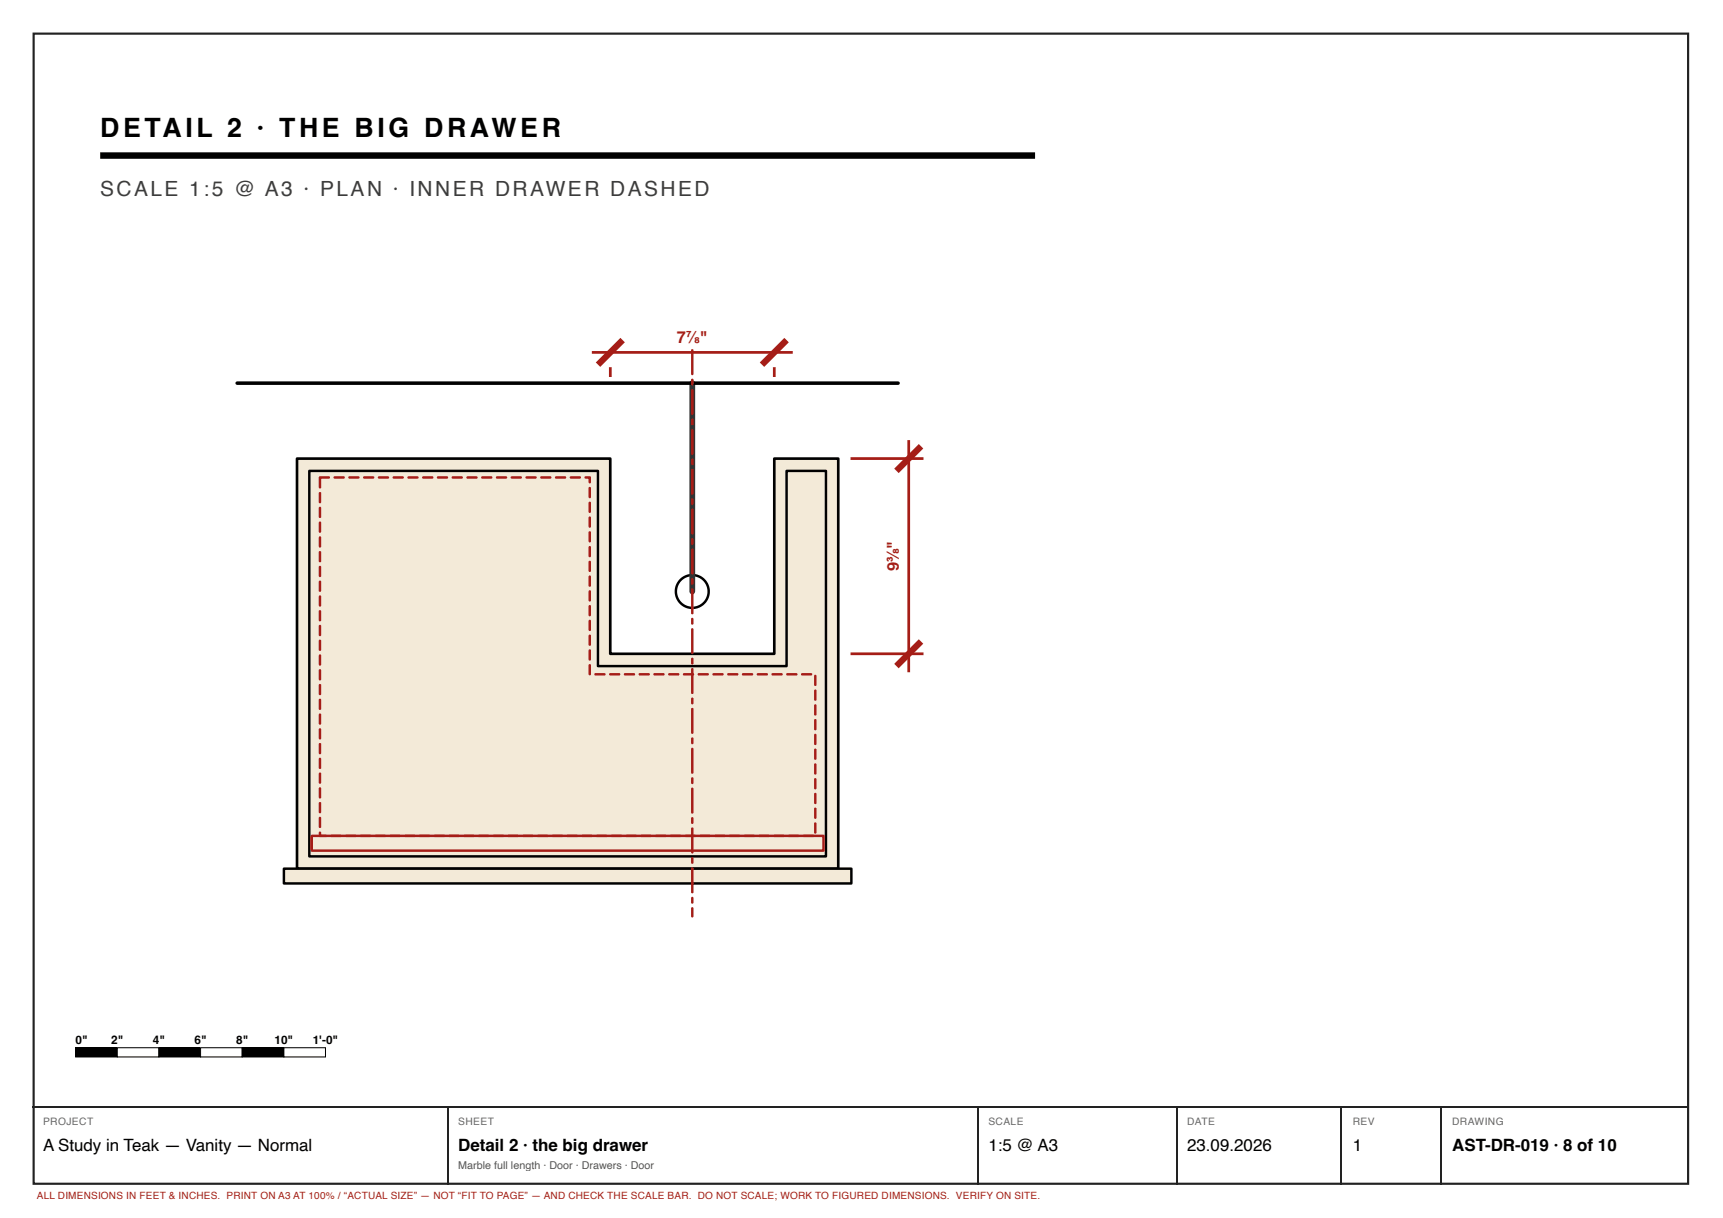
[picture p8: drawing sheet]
<svg xmlns="http://www.w3.org/2000/svg" width="420mm" height="297mm" viewBox="0 0 420 297" stroke-linecap="round" stroke-linejoin="round" font-family="sans-serif">
<path d="M8.2 8.2h403.5v280.5h-403.5z" fill="none" stroke="#222" stroke-width=".53"/>
<path d="M24.4 37.9h228" fill="none" stroke="#000" stroke-width="1.6" stroke-linecap="butt"/>
<path d="M72.4 111.8h76.4v47.6h40v-47.6h15.6v100h-132z" fill="#f3ead8"/>
<path d="M72.4 111.8h76.4v47.6h40v-47.6h15.6v100h-132z" fill="none" stroke="#000" stroke-width=".65"/>
<path d="M75.4 114.8h70.4v47.6h46v-47.6h9.6v94h-126z" fill="none" stroke="#000" stroke-width=".6"/>
<path d="M69.2 211.8h138.4v3.6h-138.4z" fill="#f3ead8"/>
<path d="M69.2 211.8h138.4v3.6h-138.4z" fill="none" stroke="#000" stroke-width=".6"/>
<path d="M81.4 116.2l2.4-.1a.3 .3 0 0 1 .3 .3 .3 .3 0 0 1-.3 .3h-2.3l-.1-.2zM85 116.2l2.4-.1a.3 .3 0 0 1 .3 .3 .3 .3 0 0 1-.3 .3h-2.3l-.1-.2zM88.6 116.2l2.4-.1a.3 .3 0 0 1 .3 .3 .3 .3 0 0 1-.3 .3h-2.3l-.1-.2zM92.2 116.2l2.4-.1a.3 .3 0 0 1 .3 .3 .3 .3 0 0 1-.3 .3h-2.3l-.1-.2zM95.8 116.2l2.4-.1a.3 .3 0 0 1 .3 .3 .3 .3 0 0 1-.3 .3h-2.3l-.1-.2zM99.4 116.2l2.4-.1a.3 .3 0 0 1 .3 .3 .3 .3 0 0 1-.3 .3h-2.3l-.1-.2zM103 116.2l2.4-.1a.3 .3 0 0 1 .3 .3 .3 .3 0 0 1-.3 .3h-2.3l-.1-.2zM106.6 116.2l2.4-.1a.3 .3 0 0 1 .3 .3 .3 .3 0 0 1-.3 .3h-2.3l-.1-.2zM110.2 116.2l2.4-.1a.3 .3 0 0 1 .3 .3 .3 .3 0 0 1-.3 .3h-2.3l-.1-.2zM113.8 116.2l2.4-.1a.3 .3 0 0 1 .3 .3 .3 .3 0 0 1-.3 .3h-2.3l-.1-.2zM117.4 116.2l2.4-.1a.3 .3 0 0 1 .3 .3 .3 .3 0 0 1-.3 .3h-2.3l-.1-.2zM121 116.2l2.4-.1a.3 .3 0 0 1 .3 .3 .3 .3 0 0 1-.3 .3h-2.3l-.1-.2zM124.6 116.2l2.4-.1a.3 .3 0 0 1 .3 .3 .3 .3 0 0 1-.3 .3h-2.3l-.1-.2zM128.2 116.2l2.4-.1a.3 .3 0 0 1 .3 .3 .3 .3 0 0 1-.3 .3h-2.3l-.1-.2zM131.8 116.2l2.4-.1a.3 .3 0 0 1 .3 .3 .3 .3 0 0 1-.3 .3h-2.3l-.1-.2zM135.4 116.2l2.4-.1a.3 .3 0 0 1 .3 .3 .3 .3 0 0 1-.3 .3h-2.3l-.1-.2zM139 116.2l2.4-.1a.3 .3 0 0 1 .3 .3 .3 .3 0 0 1-.3 .3h-2.3l-.1-.2zM142.6 116.2h1.4l.1 1.4a.3 .3 0 0 1-.3 .3 .3 .3 0 0 1-.3-.3v-1.2h.3v.3h-1l-.2-.2zM143.6 118.8h.3l.2 .1v2.3a.3 .3 0 0 1-.3 .3 .3 .3 0 0 1-.3-.3zM143.6 122.4h.3l.2 .1v2.3a.3 .3 0 0 1-.3 .3 .3 .3 0 0 1-.3-.3zM143.6 126h.3l.2 .1v2.3a.3 .3 0 0 1-.3 .3 .3 .3 0 0 1-.3-.3zM143.6 129.6h.3l.2 .1v2.3a.3 .3 0 0 1-.3 .3 .3 .3 0 0 1-.3-.3zM143.6 133.2h.3l.2 .1v2.3a.3 .3 0 0 1-.3 .3 .3 .3 0 0 1-.3-.3zM143.6 136.8h.3l.2 .1v2.3a.3 .3 0 0 1-.3 .3 .3 .3 0 0 1-.3-.3zM143.6 140.4h.3l.2 .1v2.3a.3 .3 0 0 1-.3 .3 .3 .3 0 0 1-.3-.3zM143.6 144h.3l.2 .1v2.3a.3 .3 0 0 1-.3 .3 .3 .3 0 0 1-.3-.3zM143.6 147.6h.3l.2 .1v2.3a.3 .3 0 0 1-.3 .3 .3 .3 0 0 1-.3-.3zM143.6 151.2h.3l.2 .1v2.3a.3 .3 0 0 1-.3 .3 .3 .3 0 0 1-.3-.3zM143.6 154.8h.3l.2 .1v2.3a.3 .3 0 0 1-.3 .3 .3 .3 0 0 1-.3-.3zM143.6 158.4h.3l.2 .1v2.3a.3 .3 0 0 1-.3 .3 .3 .3 0 0 1-.3-.3zM143.6 162h.3l.2 .1v2.3a.3 .3 0 0 1-.3 .3 .3 .3 0 0 1-.3-.3zM145 164.2l2.4-.1a.3 .3 0 0 1 .3 .3 .3 .3 0 0 1-.3 .3h-2.3l-.1-.2zM148.6 164.2l2.4-.1a.3 .3 0 0 1 .3 .3 .3 .3 0 0 1-.3 .3h-2.3l-.1-.2zM152.2 164.2l2.4-.1a.3 .3 0 0 1 .3 .3 .3 .3 0 0 1-.3 .3h-2.3l-.1-.2zM155.8 164.2l2.4-.1a.3 .3 0 0 1 .3 .3 .3 .3 0 0 1-.3 .3h-2.3l-.1-.2zM159.4 164.2l2.4-.1a.3 .3 0 0 1 .3 .3 .3 .3 0 0 1-.3 .3h-2.3l-.1-.2zM163 164.2l2.4-.1a.3 .3 0 0 1 .3 .3 .3 .3 0 0 1-.3 .3h-2.3l-.1-.2zM166.6 164.2l2.4-.1a.3 .3 0 0 1 .3 .3 .3 .3 0 0 1-.3 .3h-2.3l-.1-.2zM170.2 164.2l2.4-.1a.3 .3 0 0 1 .3 .3 .3 .3 0 0 1-.3 .3h-2.3l-.1-.2zM173.8 164.2l2.4-.1a.3 .3 0 0 1 .3 .3 .3 .3 0 0 1-.3 .3h-2.3l-.1-.2zM177.4 164.2l2.4-.1a.3 .3 0 0 1 .3 .3 .3 .3 0 0 1-.3 .3h-2.3l-.1-.2zM181 164.2l2.4-.1a.3 .3 0 0 1 .3 .3 .3 .3 0 0 1-.3 .3h-2.3l-.1-.2zM184.6 164.2l2.4-.1a.3 .3 0 0 1 .3 .3 .3 .3 0 0 1-.3 .3h-2.3l-.1-.2zM188.2 164.2l2.4-.1a.3 .3 0 0 1 .3 .3 .3 .3 0 0 1-.3 .3h-2.3l-.1-.2zM191.8 164.2l2.4-.1a.3 .3 0 0 1 .3 .3 .3 .3 0 0 1-.3 .3h-2.3l-.1-.2zM195.4 164.2l2.4-.1a.3 .3 0 0 1 .3 .3 .3 .3 0 0 1-.3 .3h-2.3l-.1-.2zM198.6 164.6h.3l.2 .1v2.3a.3 .3 0 0 1-.3 .3 .3 .3 0 0 1-.3-.3zM198.6 168.2h.3l.2 .1v2.3a.3 .3 0 0 1-.3 .3 .3 .3 0 0 1-.3-.3zM198.6 171.8h.3l.2 .1v2.3a.3 .3 0 0 1-.3 .3 .3 .3 0 0 1-.3-.3zM198.6 175.4h.3l.2 .1v2.3a.3 .3 0 0 1-.3 .3 .3 .3 0 0 1-.3-.3zM198.6 179h.3l.2 .1v2.3a.3 .3 0 0 1-.3 .3 .3 .3 0 0 1-.3-.3zM198.6 182.6h.3l.2 .1v2.3a.3 .3 0 0 1-.3 .3 .3 .3 0 0 1-.3-.3zM198.6 186.2h.3l.2 .1v2.3a.3 .3 0 0 1-.3 .3 .3 .3 0 0 1-.3-.3zM198.6 189.8h.3l.2 .1v2.3a.3 .3 0 0 1-.3 .3 .3 .3 0 0 1-.3-.3zM198.6 193.4h.3l.2 .1v2.3a.3 .3 0 0 1-.3 .3 .3 .3 0 0 1-.3-.3zM198.6 197h.3l.2 .1v2.3a.3 .3 0 0 1-.3 .3 .3 .3 0 0 1-.3-.3zM198.6 200.6h.3l.2 .1v2.3a.3 .3 0 0 1-.3 .3 .3 .3 0 0 1-.3-.3zM195.9 203.6l2.3-.1a.3 .3 0 0 1 .3 .3 .3 .3 0 0 1-.3 .3h-2.2l-.2-.2zM192.3 203.6l2.3-.1a.3 .3 0 0 1 .3 .3 .3 .3 0 0 1-.3 .3h-2.2l-.2-.2zM188.7 203.6l2.3-.1a.3 .3 0 0 1 .3 .3 .3 .3 0 0 1-.3 .3h-2.2l-.2-.2zM185.1 203.6l2.3-.1a.3 .3 0 0 1 .3 .3 .3 .3 0 0 1-.3 .3h-2.2l-.2-.2zM181.5 203.6l2.3-.1a.3 .3 0 0 1 .3 .3 .3 .3 0 0 1-.3 .3h-2.2l-.2-.2zM177.9 203.6l2.3-.1a.3 .3 0 0 1 .3 .3 .3 .3 0 0 1-.3 .3h-2.2l-.2-.2zM174.3 203.6l2.3-.1a.3 .3 0 0 1 .3 .3 .3 .3 0 0 1-.3 .3h-2.2l-.2-.2zM170.7 203.6l2.3-.1a.3 .3 0 0 1 .3 .3 .3 .3 0 0 1-.3 .3h-2.2l-.2-.2zM167.1 203.6l2.3-.1a.3 .3 0 0 1 .3 .3 .3 .3 0 0 1-.3 .3h-2.2l-.2-.2zM163.5 203.6l2.3-.1a.3 .3 0 0 1 .3 .3 .3 .3 0 0 1-.3 .3h-2.2l-.2-.2zM159.9 203.6l2.3-.1a.3 .3 0 0 1 .3 .3 .3 .3 0 0 1-.3 .3h-2.2l-.2-.2zM156.3 203.6l2.3-.1a.3 .3 0 0 1 .3 .3 .3 .3 0 0 1-.3 .3h-2.2l-.2-.2zM152.7 203.6l2.3-.1a.3 .3 0 0 1 .3 .3 .3 .3 0 0 1-.3 .3h-2.2l-.2-.2zM149.1 203.6l2.3-.1a.3 .3 0 0 1 .3 .3 .3 .3 0 0 1-.3 .3h-2.2l-.2-.2zM145.5 203.6l2.3-.1a.3 .3 0 0 1 .3 .3 .3 .3 0 0 1-.3 .3h-2.2l-.2-.2zM141.9 203.6l2.3-.1a.3 .3 0 0 1 .3 .3 .3 .3 0 0 1-.3 .3h-2.2l-.2-.2zM138.3 203.6l2.3-.1a.3 .3 0 0 1 .3 .3 .3 .3 0 0 1-.3 .3h-2.2l-.2-.2zM134.7 203.6l2.3-.1a.3 .3 0 0 1 .3 .3 .3 .3 0 0 1-.3 .3h-2.2l-.2-.2zM131.1 203.6l2.3-.1a.3 .3 0 0 1 .3 .3 .3 .3 0 0 1-.3 .3h-2.2l-.2-.2zM127.5 203.6l2.3-.1a.3 .3 0 0 1 .3 .3 .3 .3 0 0 1-.3 .3h-2.2l-.2-.2zM123.9 203.6l2.3-.1a.3 .3 0 0 1 .3 .3 .3 .3 0 0 1-.3 .3h-2.2l-.2-.2zM120.3 203.6l2.3-.1a.3 .3 0 0 1 .3 .3 .3 .3 0 0 1-.3 .3h-2.2l-.2-.2zM116.7 203.6l2.3-.1a.3 .3 0 0 1 .3 .3 .3 .3 0 0 1-.3 .3h-2.2l-.2-.2zM113.1 203.6l2.3-.1a.3 .3 0 0 1 .3 .3 .3 .3 0 0 1-.3 .3h-2.2l-.2-.2zM109.5 203.6l2.3-.1a.3 .3 0 0 1 .3 .3 .3 .3 0 0 1-.3 .3h-2.2l-.2-.2zM105.9 203.6l2.3-.1a.3 .3 0 0 1 .3 .3 .3 .3 0 0 1-.3 .3h-2.2l-.2-.2zM102.3 203.6l2.3-.1a.3 .3 0 0 1 .3 .3 .3 .3 0 0 1-.3 .3h-2.2l-.2-.2zM98.7 203.6l2.3-.1a.3 .3 0 0 1 .3 .3 .3 .3 0 0 1-.3 .3h-2.2l-.2-.2zM95.1 203.6l2.3-.1a.3 .3 0 0 1 .3 .3 .3 .3 0 0 1-.3 .3h-2.2l-.2-.2zM91.5 203.6l2.3-.1a.3 .3 0 0 1 .3 .3 .3 .3 0 0 1-.3 .3h-2.2l-.2-.2zM87.9 203.6l2.3-.1a.3 .3 0 0 1 .3 .3 .3 .3 0 0 1-.3 .3h-2.2l-.2-.2zM84.3 203.6l2.3-.1a.3 .3 0 0 1 .3 .3 .3 .3 0 0 1-.3 .3h-2.2l-.2-.2zM80.7 203.6l2.3-.1a.3 .3 0 0 1 .3 .3 .3 .3 0 0 1-.3 .3h-2.2l-.2-.2zM77.8 202.9l.3-.1 .2 .2v.8h-.3v-.3h1.4a.3 .3 0 0 1 .3 .3 .3 .3 0 0 1-.3 .3l-1.6-.1zM77.8 199.3l.3-.1 .2 .2v2.2a.3 .3 0 0 1-.3 .3 .3 .3 0 0 1-.3-.3zM77.8 195.7l.3-.1 .2 .2v2.2a.3 .3 0 0 1-.3 .3 .3 .3 0 0 1-.3-.3zM77.8 192.1l.3-.1 .2 .2v2.2a.3 .3 0 0 1-.3 .3 .3 .3 0 0 1-.3-.3zM77.8 188.5l.3-.1 .2 .2v2.2a.3 .3 0 0 1-.3 .3 .3 .3 0 0 1-.3-.3zM77.8 184.9l.3-.1 .2 .2v2.2a.3 .3 0 0 1-.3 .3 .3 .3 0 0 1-.3-.3zM77.8 181.3l.3-.1 .2 .2v2.2a.3 .3 0 0 1-.3 .3 .3 .3 0 0 1-.3-.3zM77.8 177.7l.3-.1 .2 .2v2.2a.3 .3 0 0 1-.3 .3 .3 .3 0 0 1-.3-.3zM77.8 174.1l.3-.1 .2 .2v2.2a.3 .3 0 0 1-.3 .3 .3 .3 0 0 1-.3-.3zM77.8 170.5l.3-.1 .2 .2v2.2a.3 .3 0 0 1-.3 .3 .3 .3 0 0 1-.3-.3zM77.8 166.9l.3-.1 .2 .2v2.2a.3 .3 0 0 1-.3 .3 .3 .3 0 0 1-.3-.3zM77.8 163.3l.3-.1 .2 .2v2.2a.3 .3 0 0 1-.3 .3 .3 .3 0 0 1-.3-.3zM77.8 159.7l.3-.1 .2 .2v2.2a.3 .3 0 0 1-.3 .3 .3 .3 0 0 1-.3-.3zM77.8 156.1l.3-.1 .2 .2v2.2a.3 .3 0 0 1-.3 .3 .3 .3 0 0 1-.3-.3zM77.8 152.5l.3-.1 .2 .2v2.2a.3 .3 0 0 1-.3 .3 .3 .3 0 0 1-.3-.3zM77.8 148.9l.3-.1 .2 .2v2.2a.3 .3 0 0 1-.3 .3 .3 .3 0 0 1-.3-.3zM77.8 145.3l.3-.1 .2 .2v2.2a.3 .3 0 0 1-.3 .3 .3 .3 0 0 1-.3-.3zM77.8 141.7l.3-.1 .2 .2v2.2a.3 .3 0 0 1-.3 .3 .3 .3 0 0 1-.3-.3zM77.8 138.1l.3-.1 .2 .2v2.2a.3 .3 0 0 1-.3 .3 .3 .3 0 0 1-.3-.3zM77.8 134.5l.3-.1 .2 .2v2.2a.3 .3 0 0 1-.3 .3 .3 .3 0 0 1-.3-.3zM77.8 130.9l.3-.1 .2 .2v2.2a.3 .3 0 0 1-.3 .3 .3 .3 0 0 1-.3-.3zM77.8 127.3l.3-.1 .2 .2v2.2a.3 .3 0 0 1-.3 .3 .3 .3 0 0 1-.3-.3zM77.8 123.7l.3-.1 .2 .2v2.2a.3 .3 0 0 1-.3 .3 .3 .3 0 0 1-.3-.3zM77.8 120.1l.3-.1 .2 .2v2.2a.3 .3 0 0 1-.3 .3 .3 .3 0 0 1-.3-.3zM77.8 116.5l.3-.1 .2 .2v2.2a.3 .3 0 0 1-.3 .3 .3 .3 0 0 1-.3-.3zM77.8 116.2l2.4-.1a.3 .3 0 0 1 .3 .3 .3 .3 0 0 1-.3 .3h-2.3l-.1-.2z" fill="#a51d17"/>
<path d="M76 203.8h124.8v3.6h-124.8z" fill="none" stroke="#a51d17" stroke-width=".6"/>
<circle cx="168.8" cy="144.2" r="4" fill="#fff"/>
<circle cx="168.8" cy="144.2" r="4" fill="none" stroke="#000" stroke-width=".6"/>
<path d="M168.8 93.4v50.8" fill="none" stroke="#333" stroke-width="1.4"/>
<path d="M57.8 93.4h161.2" fill="none" stroke="#000" stroke-width=".86"/>
<path d="M168.6 85.2h.3l.2 .2v5.8a.3 .3 0 0 1-.3 .3 .3 .3 0 0 1-.3-.3zM168.6 92.4h.3l.2 .1v1.2a.3 .3 0 0 1-.3 .3 .3 .3 0 0 1-.3-.3zM168.6 94.9h.3l.2 .3v5.7a.3 .3 0 0 1-.3 .3 .3 .3 0 0 1-.3-.3zM168.6 102.1h.3l.2 .1v1.2a.3 .3 0 0 1-.3 .3 .3 .3 0 0 1-.3-.3zM168.6 104.7l.3-.1 .2 .3v5.7a.3 .3 0 0 1-.3 .3 .3 .3 0 0 1-.3-.3zM168.6 111.9l.3-.1 .2 .2v1.2a.3 .3 0 0 1-.3 .3 .3 .3 0 0 1-.3-.3zM168.6 114.4l.3-.1 .2 .3v5.8a.3 .3 0 0 1-.3 .3 .3 .3 0 0 1-.3-.3zM168.6 121.6l.3-.1 .2 .2v1.2a.3 .3 0 0 1-.3 .3 .3 .3 0 0 1-.3-.3zM168.6 124.1l.3-.1 .2 .3v5.8a.3 .3 0 0 1-.3 .3 .3 .3 0 0 1-.3-.3zM168.6 131.3l.3-.1 .2 .2v1.2a.3 .3 0 0 1-.3 .3 .3 .3 0 0 1-.3-.3zM168.6 133.8h.3l.2 .2v5.8a.3 .3 0 0 1-.3 .3 .3 .3 0 0 1-.3-.3zM168.6 141h.3l.2 .1v1.2a.3 .3 0 0 1-.3 .3 .3 .3 0 0 1-.3-.3zM168.6 143.5h.3l.2 .3v5.7a.3 .3 0 0 1-.3 .3 .3 .3 0 0 1-.3-.3zM168.6 150.7h.3l.2 .1v1.2a.3 .3 0 0 1-.3 .3 .3 .3 0 0 1-.3-.3zM168.6 153.3l.3-.1 .2 .3v5.7a.3 .3 0 0 1-.3 .3 .3 .3 0 0 1-.3-.3zM168.6 160.5l.3-.1 .2 .2v1.2a.3 .3 0 0 1-.3 .3 .3 .3 0 0 1-.3-.3zM168.6 163l.3-.1 .2 .3v5.8a.3 .3 0 0 1-.3 .3 .3 .3 0 0 1-.3-.3zM168.6 170.2l.3-.1 .2 .2v1.2a.3 .3 0 0 1-.3 .3 .3 .3 0 0 1-.3-.3zM168.6 172.7l.3-.1 .2 .3v5.8a.3 .3 0 0 1-.3 .3 .3 .3 0 0 1-.3-.3zM168.6 179.9l.3-.1 .2 .2v1.2a.3 .3 0 0 1-.3 .3 .3 .3 0 0 1-.3-.3zM168.6 182.4h.3l.2 .2v5.8a.3 .3 0 0 1-.3 .3 .3 .3 0 0 1-.3-.3zM168.6 189.6h.3l.2 .1v1.2a.3 .3 0 0 1-.3 .3 .3 .3 0 0 1-.3-.3zM168.6 192.1h.3l.2 .3v5.7a.3 .3 0 0 1-.3 .3 .3 .3 0 0 1-.3-.3zM168.6 199.3h.3l.2 .1v1.2a.3 .3 0 0 1-.3 .3 .3 .3 0 0 1-.3-.3zM168.6 201.9l.3-.1 .2 .3v5.7a.3 .3 0 0 1-.3 .3 .3 .3 0 0 1-.3-.3zM168.6 209.1l.3-.1 .2 .2v1.1a.3 .3 0 0 1-.3 .3 .3 .3 0 0 1-.3-.3zM168.6 211.6l.3-.1 .2 .3v5.7a.3 .3 0 0 1-.3 .3 .3 .3 0 0 1-.3-.3zM168.6 218.8l.3-.1 .2 .2v1.2a.3 .3 0 0 1-.3 .3 .3 .3 0 0 1-.3-.3zM168.6 221.3l.3-.1 .2 .2v2a.3 .3 0 0 1-.3 .3 .3 .3 0 0 1-.3-.3z" fill="#a51d17"/>
<path d="M144.3 85.9h49M148.8 89.5v2.4M188.8 89.5v2.4M207.4 111.8h17.8M221.6 107.3v56.6M207.4 159.4h17.8" fill="none" stroke="#a51d17" stroke-width=".66" stroke-linecap="butt"/>
<path d="M151.8 82.9l-6 6M191.8 82.9l-6 6M224.6 108.8l-6 6M224.6 156.4l-6 6" fill="none" stroke="#a51d17" stroke-width="1.5" stroke-linecap="butt"/>
<path d="M18.4 255.5h10.2v2.2h-10.2z" fill="#000"/>
<path d="M18.4 255.5h10.2v2.2h-10.2z" fill="none" stroke="#000" stroke-width=".25"/>
<path d="M28.6 255.5h10.2v2.2h-10.2z" fill="#fff"/>
<path d="M28.6 255.5h10.2v2.2h-10.2zM38.8 255.5h10.1v2.2h-10.1z" fill="none" stroke="#000" stroke-width=".25"/>
<path d="M38.8 255.5h10.1v2.2h-10.1z" fill="#000"/>
<path d="M48.9 255.5h10.2v2.2h-10.2z" fill="#fff"/>
<path d="M48.9 255.5h10.2v2.2h-10.2zM59.1 255.5h10.1v2.2h-10.1z" fill="none" stroke="#000" stroke-width=".25"/>
<path d="M59.1 255.5h10.1v2.2h-10.1z" fill="#000"/>
<path d="M69.2 255.5h10.2v2.2h-10.2z" fill="#fff"/>
<path d="M69.2 255.5h10.2v2.2h-10.2z" fill="none" stroke="#000" stroke-width=".25"/>
<path d="M7.9 270h404.1M109.1 270.1v18.8M238.5 270.1v18.8M286.9 270.1v18.8M327.2 270.1v18.8M351.5 270.1v18.8" fill="none" stroke="#222" stroke-width=".26"/>
<text font-size="6.5" x="24.4" y="33.4">DETAIL 2 · THE BIG DRAWER</text>
<text font-size="5.1" fill="#3d3d3d" x="24.4" y="47.8">SCALE 1:5 @ A3 · PLAN · INNER DRAWER DASHED</text>
<g font-size="4.1">
<text x="10.5" y="280.7">A Study in Teak — Vanity — Normal</text>
<text x="111.8" y="280.7">Detail 2 · the big drawer</text>
<text x="241" y="280.7">1:5 @ A3</text>
<text x="289.5" y="280.7">23.09.2026</text>
<text x="329.9" y="280.7">1</text>
<text x="354.1" y="280.7">AST-DR-019 · 8 of 10</text>
</g>
<g font-size="4" fill="#a51d17">
<text x="165.1" y="83.5">7⅞&quot;</text>
<text x="219.2" y="139.3" transform="rotate(-90 219.2 139.3)">9⅜&quot;</text>
</g>
<g font-size="2.9">
<text x="18.4" y="254.5">0&quot;</text>
<text x="27.1" y="254.5">2&quot;</text>
<text x="37.3" y="254.5">4&quot;</text>
<text x="47.4" y="254.5">6&quot;</text>
<text x="57.6" y="254.5">8&quot;</text>
<text x="66.9" y="254.5">10&quot;</text>
<text x="76.3" y="254.5">1'-0&quot;</text>
</g>
<text font-size="2.6" fill="#555" x="111.8" y="285">Marble full length · Door · Drawers · Door</text>
<g font-size="2.5" fill="#666">
<text x="10.5" y="274.4">PROJECT</text>
<text x="111.8" y="274.4">SHEET</text>
<text x="241" y="274.4">SCALE</text>
<text x="289.5" y="274.4">DATE</text>
<text x="329.9" y="274.4">REV</text>
<text x="354.1" y="274.4">DRAWING</text>
</g>
<text font-size="2.4" fill="#a51d17" x="9" y="292.4">ALL DIMENSIONS IN FEET &amp; INCHES. PRINT ON A3 AT 100% / “ACTUAL SIZE” — NOT “FIT TO PAGE” — AND CHECK THE SCALE BAR. DO NOT SCALE; WORK TO FIGURED DIMENSIONS. VERIFY ON SITE.</text>
</svg>
